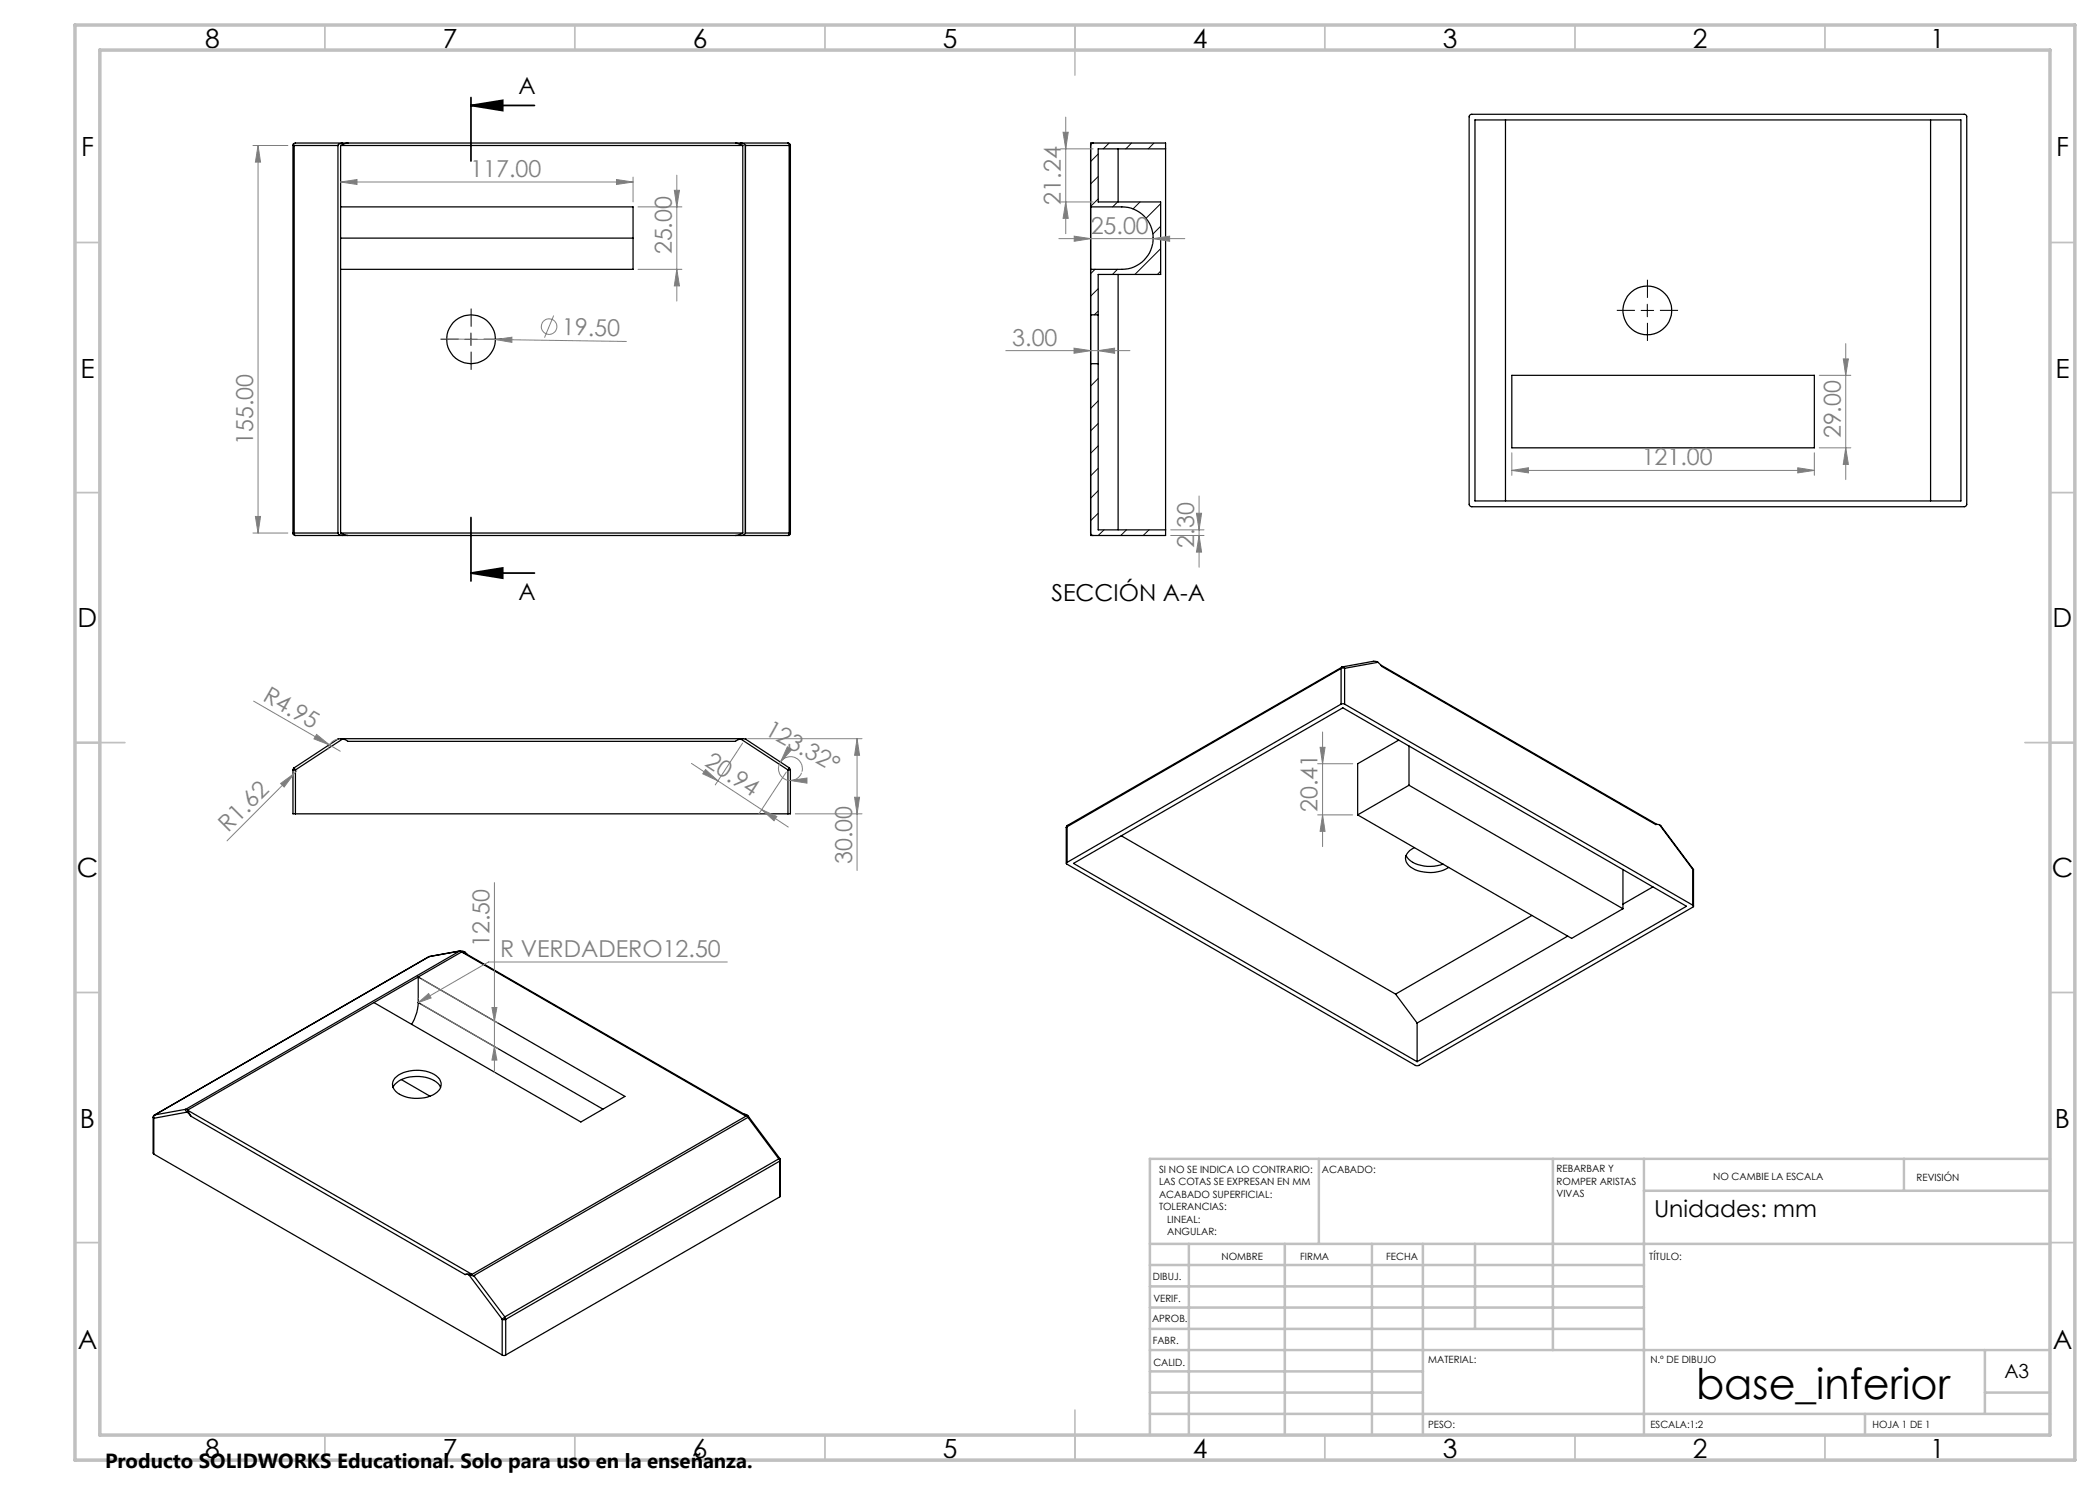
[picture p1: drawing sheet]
<svg xmlns="http://www.w3.org/2000/svg" width="420mm" height="297mm" viewBox="0 0 420 297" stroke-linecap="round" stroke-linejoin="round" font-family="sans-serif">
<g fill="none" stroke="#000" stroke-width=".25">
<path d="M58.7 28.8l.1 .3M58.7 28.8l-.1 77.9M58.8 29.1h8.8M58.8 29.1v77.5M67.6 29.1v77.5M68.1 29.1h80.5M68.1 29.1v77.5M68.5 28.6h-9.5l-.3 .2M68.5 28.6l-.7 .2-.2 .3M68.5 28.6h1.1M69.6 28.6l-1.5 .5M69.6 28.6h77.5"/>
<path d="M147.1 28.6l1.5 .5M147.1 28.6h1.1M148.2 28.6l.6 .2 .3 .3M148.2 28.6h9.4M148.6 29.1v77.5M149.1 29.1h.1M149.1 29.1v77.5l-.6 .5h-.3M149.1 29.1h8.7M157.6 28.6l.3 .4M157.6 28.6l.3 .1 .2 .3M157.8 29.1v77.5M157.9 29l-.1 .1"/>
<path d="M157.9 29l.1-.1 .1 .1M158.1 29v77.7M218.6 28.6l-.3 .1-.2 .4M218.6 28.6l-.5 .1v78.3l.5 .1M218.6 28.6h14.5v78.5h-14.5M223.6 29.8v10.6M233.1 29.8h-13.5v10.6h12.5v14.5h-12.5v8.1M294.1 22.9h99l.2 .3v77.7l-.1 .3-.3 .1h-98.5l-.4-.1-.2-.3v-77.5zM295 24h97.2v76.2h-97.2zM301.1 24v76.2M386.1 24v76.2M68.1 41.4h58.5v12.5h-58.5"/>
<path d="M68.1 47.6h58.5M218.1 41.4h6.3a6.2 6.2 0 0 1 6.2 6.2 6.2 6.2 0 0 1-6.2 6.3h-6.3M223.6 54.9v51.1M219.6 63v9.7M219.6 63h-1.5v9.7h1.5M219.6 72.7v33.3h13.5M302.4 75.1h60.5v14.5h-60.5zM58.6 106.7l.1 .1 .1-.1M58.6 106.7l.2 .3 .3 .1M58.8 106.7l.3 .4M58.8 106.6v.1M58.8 106.6h8.8"/>
<path d="M59.1 107.1h9.4M67.6 106.6v.1a.9 .9 0 0 0 .9 .4M68.1 106.6l1.5 .5M68.1 106.6h80.5M68.5 107.1h1.1M69.6 107.1h77.5M147.1 107.1h1.1M148.2 107.1h9.4M148.6 106.6l-1.5 .5M149.1 106.6h8.7M157.8 106.6l.1 .1M157.9 106.7l-.3 .4"/>
<path d="M157.9 106.7l.1 .1 .1-.1M158.1 106.7l-.2 .3-.3 .1M218.1 106.6l.2 .4 .3 .1M268.2 133.7v7.1M268.2 133.7l-54.8 31.6M268.3 133.6l-.1 .1M268.3 133.6l.6 .1M268.4 133.5l-54.9 31.6-.1 .2M268.4 133.4h.1M268.4 133.4l-.1 .2M268.5 133.4l.3 .1 .1 .2M268.9 133.7v7.1"/>
<path d="M275.6 132.5l.7 .8 54.9 31.6 .7 .1M275.6 132.5l-.9-.2-6.2 1.1M275.6 132.5l-6.7 1.2M276.1 133l55.3 31.9M58.6 154h.1M58.6 154h.5M58.6 154v8.8h.5M58.8 153.6l.3 .4M58.8 153.6l-.2 .4M59.1 154v8.8M68.1 147.7h80.5M68.5 147.8h-.9l-8.8 5.8"/>
<path d="M68.5 147.8l1.1 .5h77.5l1.1-.5M68.5 147.8l-9.4 6.2M148.2 147.8h.9M148.2 147.8l9.4 6.2M149.1 147.8h.1M149.1 147.8l8.7 5.8M157.6 154h.5M157.6 154v8.8M157.8 153.6h.1M157.9 153.6l-.3 .4M157.9 153.6l.2 .4M158.1 154v8.8h-.5"/>
<path d="M268.2 140.8h.7M268.2 140.8l-54.8 31.7M268.9 140.8l69.7 40.2M279.8 148l-8.3 4.7v10.3M281.8 149.2v7.9M281.8 157.1l-10.3 5.9M281.8 157.1l42.8 24.6M59.1 162.8h98.5M213.3 165.5v7.2M213.4 165.2l-.1 .3M213.4 165.3h.1M213.4 165.3l-.1 .2"/>
<path d="M213.4 172.5a.19 .19 0 0 0-.1 .2 .19 .19 0 0 0 .1 .2l69.8 40.2h.6l54.8-31.7 .1-.2-.1-.2M213.4 165.3v7.2M214.7 172.7l53.9-31.1 68.7 39.7-53.9 31zM224.2 167.1l54.9 31.7M271.5 163l42.8 24.7 10.3-6M281.2 171.1a4.1 4.1 0 0 0 3.6 2.1h2l1.8-.4M282.9 169.5a2.22 2.22 0 0 0-1.5 3.2 6.1 6.1 0 0 0 6 1.7l1.2-.3 1.1-.6M324.6 173.9v7.8M330.6 177.4l-6 3.4M331.9 165l.3 .2M331.9 165l6.7 8.9M332.2 165.2l6.5 8.7"/>
<path d="M338.6 173.9h.1M338.6 173.9v7.1M338.7 173.9v7.4M83.6 195.4l41.4 23.9-8.8 5.1-41.4-23.9M83.6 195.4l-8.8 5.1M83.6 195.4v5.1M91.9 190.2a1.44 1.44 0 0 1 1.6 .7M91.9 190.2l-6.1 1.1-54.9 31.7M91.9 190.2l-54.8 31.7M92.1 190.2l-6.3 1.1M92.3 190.4l.7 .2 55.9 32.3M92.3 190.4l-8.7 5"/>
<path d="M92.3 190.4l56.9 32.8M279.1 198.8l4.3 5.8M306.4 183.1l-27.3 15.7M313.5 187.2l-30.1 17.4M74.8 200.5l-37.3 21.5M78.6 217.5a4.8 4.8 0 0 1 4.6-2.2 5.9 5.9 0 0 1 4.7 1.8l.2 .4M79 215.6a7 7 0 0 1 8.6-.1 1.95 1.95 0 0 1-.6 3.2 7.2 7.2 0 0 1-7.9-.4 1.87 1.87 0 0 1-.1-2.7zM80.3 215.9l5.7 3.3M83.6 200.5l-.2 2-1.1 2.4M83.6 200.5l37 21.3M283.4 204.6v7.7M30.6 223.4v7.2l.2 .2"/>
<path d="M30.6 223.4l.2 .3M30.8 230.8l69.6 40.2M30.8 223.7v7.1M30.9 223l-.3 .4M30.9 223l-.1 .7M30.9 223h.1M37.1 221.9v.1l.3 .4M37.1 221.9l-6.2 1.1M37.4 222.4l.8 .8M37.4 222.4l-6.6 1.3M37.5 222l.7 1.2M37.5 222l56.9 32.9"/>
<path d="M38.2 223.2l54.8 31.7M148.8 222.8a.69 .69 0 0 1 .8 .7M148.9 222.9l.3 .3M149.2 223.2l-54.8 31.7M149.5 223.1l6.5 8.6M149.6 223.5h.1M149.6 223.5l-54.8 31.6M149.6 223.5l6.2 8.3M155.8 231.8h.1M155.8 231.8l-54.8 31.6M155.8 231.8l.2 .1v.3M155.9 232.2l-54.8 31.7"/>
<path d="M155.9 232.2v7.2M155.9 239.4l-54.8 31.6M156 231.7l.1 .3M156 231.7l-.2 .1M156 232.2h-.1M156.1 232v7.2l-.2 .2M156.1 232l-.1 .2M93 254.9h.8M93.8 254.9l1 .2M93.8 254.9l6.6 8.9M94.4 254.9h-1.4M94.8 255.1h.1"/>
<path d="M94.8 255.1l6.2 8.3M100.4 263.8l.7 .1M100.4 271l.3 .1 .4-.1M100.4 263.8v7.2M100.9 263.5l-.5 .3M100.9 263.5l.2 .4M101 263.4l-.1 .1M101.1 263.9h.1M101.1 263.9v7.1"/>
<circle cx="94.2" cy="67.9" r="4.9"/>
<circle cx="329.5" cy="62.1" r="4.9"/>
</g>
<g fill="none" stroke="#000" stroke-width=".2">
<path d="M219.6 30.8l-1.5 1.5M219.6 35.3l-1.5 1.5M219.6 39.8l-1.5 1.5M221.8 28.6l-1.1 1.2M226.3 28.6l-1.1 1.2M230.8 28.6l-1.1 1.2M219 53.9l-.9 .8M219.6 57.7l-1.5 1.5M223.5 53.9l-1 1M223.5 40.4l-1 1M228 40.4l-1.4 1.4M232.1 40.7l-2.9 3"/>
<path d="M232.1 45.3l-1.5 1.5M232.1 49.7l-5.1 5.2M232.1 54.2l-.6 .7M93 67.9h2.5M94.2 66.6v2.5M219.6 62.2l-.7 .8M219.6 75.7l-1.5 1.5M328.2 62.1h2.5M329.5 60.9v2.5M219.6 80.2l-1.5 1.5M219.6 84.7l-1.5 1.5M219.6 89.2l-1.5 1.5"/>
<path d="M219.6 93.7l-1.5 1.5M219.6 98.1l-1.5 1.6M219.6 102.7l-1.5 1.4M220.8 106l-1.2 1.1M225.3 106l-1.1 1.1M229.8 106l-1.2 1.1"/>
</g>
<g fill="none" stroke="#808080" stroke-width=".2">
<path d="M50.6 29.1h7M51.6 29.1l.5 3.3h-1zM51.6 29.1v77.5M68.1 36.4l3.3-.5v1zM68.1 36.4h58.5M123.3 35.9l3.3 .5-3.3 .5zM126.6 35.4v5M134.9 38.1h1l-.5 3.3zM135.4 35v25.2M212.1 29.8h6.5M212.6 26.5h1l-.5 3.3zM213.1 23.4v23.3"/>
<path d="M127.6 53.9h8.8M127.6 41.4h8.8M135.4 53.9l.5 3.3h-1zM211.8 47.7h25.2M212.1 40.4h6.5M213.1 40.4l.5 3.3h-1zM214.8 47.2l3.3 .5-3.3 .6zM230.6 47.7l3.3-.5v1.1zM230.6 48.6v.2M89.3 67.8l9.8 .1M99.1 67.9l3.3-.5v1.1zM99.1 67.9l26.2 .4"/>
<path d="M110.7 63.1l-1.8 4.4M201.2 70.1h24.8M214.8 69.6l3.3 .5-3.3 .6zM219.6 70.1l3.3-.5v1.1zM363.9 75.1h6.3M368.7 71.8h1l-.6 3.3zM369.1 68.7v27.2M239.8 99.2v14.2M302.4 94.1l3.3-.5v1zM302.4 90.6v4.5M302.4 94.1h60.5M359.6 93.6l3.3 .5-3.3 .5z"/>
<path d="M362.9 90.6v4.5M363.9 89.6h6.3M369.1 89.6l.6 3.3h-1zM50.6 106.6h7M51.1 103.3h1l-.5 3.3zM234.1 106h6.7M234.1 107.1h6.7M239.3 102.7h1l-.5 3.3zM239.8 107.1l.5 3.3h-1zM50.7 140.2l15.2 8.8M56.1 156.7l2.7-2-2 2.7zM59.4 154.2l-14 14"/>
<path d="M63.3 146.9l2.6 2.1-3.1-1.2zM65.9 149l2.2 1.2M67.6 147.8a2.38 2.38 0 0 0-2 2.1M138.3 152.7l5.3 3.5M141.1 153.9l2.5 2.3-3.1-1.4zM143.6 156.2l14.1 9.2M148.5 148.6l-5.4 8.4M149.5 147.7h22.9M156.1 152.4a2.37 2.37 0 0 0 2 3.7M156.1 152.4a2.37 2.37 0 0 1 3-.9 2.37 2.37 0 0 1 1.3 2.8M157.3 154.4l-5.5 8.3M157.5 149.4l.8 .5-2.2 2.5z"/>
<path d="M158.1 156.1l3.3-.5v1zM160.3 154.5a2.37 2.37 0 0 1-2.2 1.6M170.9 159.5h1l-.5 3.3zM171.4 147.7l.5 3.4h-1zM171.4 147.7v26.4M263.5 152.7h7M264 149.5h1l-.5 3.2zM264.5 146.4v22.9M98.9 176.5v38M152.3 161.9l3.1 1.4-.6 .8zM159.1 162.8h13.3M263.5 163h7"/>
<path d="M264.5 163l.5 3.3h-1zM83.6 199.7h.1M84.3 195.8l15.3 8.8M145.5 192.4h-47.8l-14.1 8.1M83.6 200.5l2.1-1.8 .5 .9zM84.3 200.9l15.3 8.8M98.4 201.5h1l-.5 2.7zM98.9 209.3l.5 2.7h-1z"/>
<circle cx="109.8" cy="65.3" r="1.56"/>
</g>
<path d="M94.2 19.5v12.7M94.2 21.1l6.3-1v2zM94.2 21.1h12.7M94.2 114.6l6.3-1v2zM94.2 103.5v12.7M94.2 114.6h12.7" fill="none" stroke="#000" stroke-width=".35"/>
<path d="M329.5 59.6v-3.7M91.7 67.8h-3.6M94.2 65.3v-3.6M94.2 70.3v3.7M96.7 67.8h3.6M327 62.1h-3.6M329.5 64.6v3.6M332 62.1h3.6" fill="none" stroke="#000" stroke-width=".2" stroke-dasharray="15.2 1.3 1.3 1.3" stroke-linecap="butt"/>
<g fill="none" stroke="#c0c0c0" stroke-width=".35">
<path d="M65 5v5M115 5v5M165 5v5M215 5v10M265 5v5M315 5v5M365 5v5M15 48.5h5M410 48.5h5M15 98.5h5M410 98.5h5M15 148.5h10"/>
<path d="M405 148.5h10M15 198.5h5M410 198.5h5M15 248.5h5M410 248.5h5M65 287v5M115 287v5M165 287v5M215 282v10M265 287v5M315 287v5M365 287v5"/>
</g>
<g fill="none" stroke="#c0c0c0" stroke-width=".5">
<path d="M263.8 231.8v17M310.6 231.8v38.2M328.8 231.8v55.2M328.8 238.2h81.2M380.8 231.8v6.4M410 231.8h-180v55.2M230 248.8h180M230 257.3h98.8M230 253h98.8M237.8 248.8v38.2M257 248.8v38.2M274.4 248.8v38.2"/>
<path d="M284.6 248.8v38.2M295 248.8v17M230 265.8h98.8M230 261.5h98.8M230 278.5h54.6M230 274.3h54.6M230 270h180M397 278.5h13M397 270v12.8M230 282.8h180M373 282.8v4.2"/>
</g>
<path d="M15 5h400v287h-400zM20 10h390v277h-390z" fill="none" stroke="#c0c0c0" stroke-width=".7"/>
<path d="M94.2 21.1l6.3-1v2zM94.2 114.6l6.3-1v2z" fill="#000"/>
<g fill="#808080">
<path d="M63.3 146.9l2.6 2.1-3.1-1.2z"/>
<path d="M56.1 156.7l2.7-2-2 2.7z"/>
<path d="M99.1 67.9l3.3-.5v1.1z"/>
<path d="M157.5 149.4l.8 .5-2.2 2.5zM158.1 156.1l3.3-.5v1z"/>
<path d="M123.3 35.9l3.3 .5-3.3 .5zM68.1 36.4l3.3-.5v1z"/>
<path d="M83.6 200.5l2.6-.9-.5-.9zM302.4 94.1l3.3-.5v1zM359.6 93.6l3.3 .5-3.3 .5z"/>
<path d="M214.8 69.6l3.3 .5-3.3 .6zM219.6 70.1l3.3-.5v1.1zM214.8 47.2l3.3 .5-3.3 .6zM230.6 47.7l3.3-.5v1.1z"/>
<path d="M98.9 209.3l.5 2.7h-1zM98.4 201.5h1l-.5 2.7zM135.4 53.9l.5 3.3h-1zM134.9 38.1h1l-.5 3.3zM369.1 89.6l.6 3.3h-1zM368.7 71.8h1l-.6 3.3z"/>
<path d="M264.5 163l.5 3.3h-1zM264 149.5h1l-.5 3.2z"/>
<path d="M171.4 147.7l.5 3.4h-1zM170.9 159.5h1l-.5 3.3zM51.6 29.1l.5 3.3h-1zM51.1 103.3h1l-.5 3.3z"/>
<path d="M212.6 26.5h1l-.5 3.3zM213.1 40.4l.5 3.3h-1z"/>
<path d="M239.3 102.7h1l-.5 3.3zM239.8 107.1l.5 3.3h-1z"/>
<path d="M141.1 153.9l2.5 2.3-3.1-1.4zM152.3 161.9l3.1 1.4-.6 .8z"/>
</g>
<text font-size="8.5" x="339.2" y="279.7">base_inferior</text>
<g font-size="5.3">
<text x="41" y="9.5">8</text>
<text x="88.5" y="9.5">7</text>
<text x="138.5" y="9.5">6</text>
<text x="188.5" y="9.5">5</text>
<text x="238.5" y="9.5">4</text>
<text x="288.5" y="9.5">3</text>
<text x="338.5" y="9.5">2</text>
<text x="386" y="9.5">1</text>
<text x="16.2" y="31.3">F</text>
<text x="411.2" y="31.3">F</text>
<text x="16.1" y="75.5">E</text>
<text x="411.1" y="75.5">E</text>
<text x="15.5" y="125.5">D</text>
<text x="410.5" y="125.5">D</text>
<text x="15.4" y="175.5">C</text>
<text x="410.4" y="175.5">C</text>
<text x="16" y="225.5">B</text>
<text x="411" y="225.5">B</text>
<text x="15.5" y="269.8">A</text>
<text x="410.5" y="269.8">A</text>
<text x="41" y="291.5">8</text>
<text x="88.5" y="291.5">7</text>
<text x="138.5" y="291.5">6</text>
<text x="188.5" y="291.5">5</text>
<text x="238.5" y="291.5">4</text>
<text x="288.5" y="291.5">3</text>
<text x="338.5" y="291.5">2</text>
<text x="386" y="291.5">1</text>
</g>
<g font-size="4.7">
<text x="103.7" y="18.9">A</text>
<text x="103.7" y="120">A</text>
<text x="210.3" y="120.3">SECCIÓN A-A</text>
<text x="330.8" y="243.4">Unidades: mm</text>
</g>
<g font-size="4.7" fill="#808080">
<text x="94.1" y="35.4">117.00</text>
<text x="212.1" y="40.9" transform="rotate(-90 212.1 40.9)">21.24</text>
<text x="218.1" y="46.7">25.00</text>
<text x="134.4" y="50.9" transform="rotate(-90 134.4 50.9)">25.00</text>
<text x="112.4" y="67" transform="rotate(1 112.4 67)">19.50</text>
<text x="202.5" y="69.1">3.00</text>
<text x="50.6" y="89" transform="rotate(-90 50.6 89)">155.00</text>
<text x="368.2" y="87.7" transform="rotate(-90 368.2 87.7)">29.00</text>
<text x="328.3" y="93">121.00</text>
<text x="238.8" y="109.5" transform="rotate(-90 238.8 109.5)">2.30</text>
<text x="52.3" y="140" transform="rotate(30 52.3 140)">R4.95</text>
<text x="152.7" y="146.8" transform="rotate(29 152.7 146.8)">123.32°</text>
<text x="140.8" y="153.1" transform="rotate(33 140.8 153.1)">20.94</text>
<text x="45.6" y="166.5" transform="rotate(-45 45.6 166.5)">R1.62</text>
<text x="263.5" y="162.4" transform="rotate(-90 263.5 162.4)">20.41</text>
<text x="170.4" y="172.8" transform="rotate(-90 170.4 172.8)">30.00</text>
<text x="97.9" y="189.5" transform="rotate(-90 97.9 189.5)">12.50</text>
<text x="100" y="191.4">R VERDADERO12.50</text>
</g>
<text font-size="4.1" x="21" y="293.7">Producto SOLIDWORKS Educational. Solo para uso en la enseñanza.</text>
<text font-size="3.9" x="400.9" y="275.5">A3</text>
<g font-size="2">
<text x="231.8" y="234.6">SI NO SE INDICA LO CONTRARIO:</text>
<text x="231.8" y="237.1">LAS COTAS SE EXPRESAN EN MM</text>
<text x="231.8" y="239.6">ACABADO SUPERFICIAL:</text>
<text x="264.4" y="234.6">ACABADO:</text>
<text x="311.3" y="234.5">REBARBAR Y</text>
<text x="311.3" y="237">ROMPER ARISTAS</text>
<text x="311.3" y="239.5">VIVAS</text>
<text x="342.6" y="236">NO CAMBIE LA ESCALA</text>
<text x="383.3" y="236.2">REVISIÓN</text>
<text x="231.8" y="242.1">TOLERANCIAS:</text>
<text x="233.4" y="244.6">LINEAL:</text>
<text x="233.4" y="247.1">ANGULAR:</text>
<text x="244.3" y="252">NOMBRE</text>
<text x="260" y="251.9">FIRMA</text>
<text x="277.2" y="251.9">FECHA</text>
<text x="329.9" y="251.9">TÍTULO:</text>
<text x="230.6" y="256.1">DIBUJ.</text>
<text x="230.7" y="260.3">VERIF.</text>
<text x="230.4" y="264.4">APROB.</text>
<text x="230.5" y="268.8">FABR.</text>
<text x="230.7" y="273.1">CALID.</text>
<text x="285.6" y="272.5">MATERIAL:</text>
<text x="330.1" y="272.5">N.º DE DIBUJO</text>
<text x="285.6" y="285.5">PESO:</text>
<text x="330.1" y="285.6">ESCALA:1:2</text>
<text x="374.5" y="285.6">HOJA 1 DE 1</text>
</g>
</svg>
